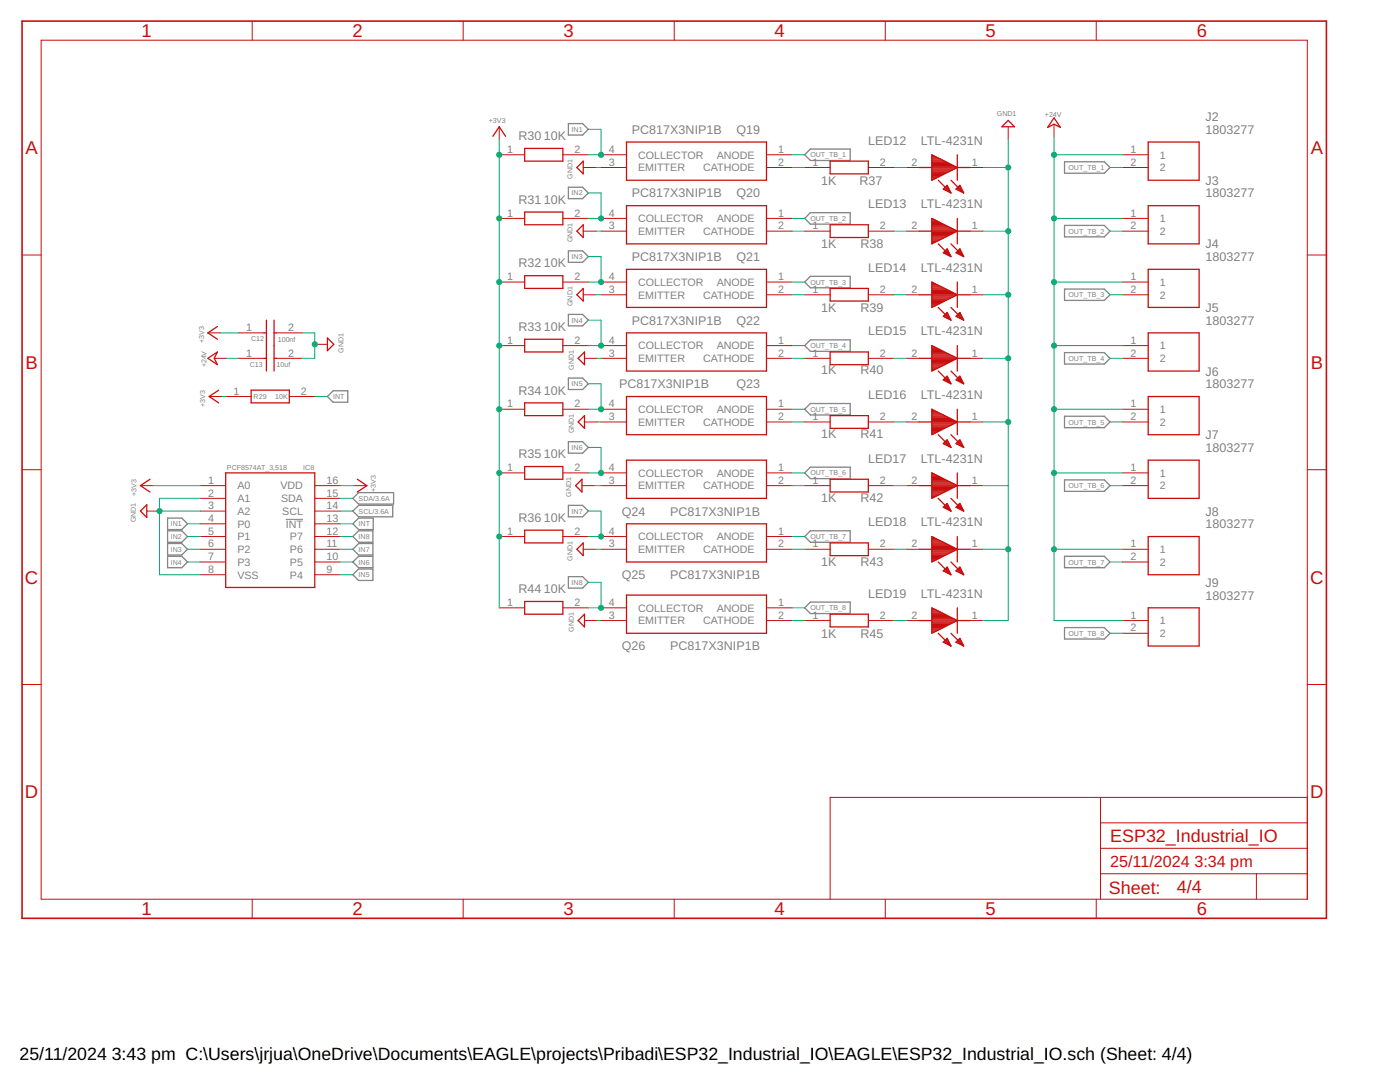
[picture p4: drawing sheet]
<svg xmlns="http://www.w3.org/2000/svg" width="279mm" height="216mm" viewBox="0 0 279 216" stroke-linecap="round" stroke-linejoin="round" font-family="sans-serif">
<path d="M57 103.6h3.5" fill="none" stroke="#808080" stroke-width=".2"/>
<g fill="none" stroke="#808080" stroke-width=".25">
<path d="M113.4 24.7h2.9l1.1 1.1-1.1 1.1h-2.9zM113.4 37.4h2.9l1.1 1.1-1.1 1.1h-2.9zM160.6 30.9l1.1-1.2h8v2.3h-8zM212.4 32.3h8l1.1 1.1-1.1 1.2h-8zM113.4 50.1h2.9l1.1 1.1-1.1 1.1h-2.9zM160.6 56.3l1.1-1.2h8v2.3h-8zM160.6 43.6l1.1-1.2h8v2.3h-8zM212.4 57.7h8l1.1 1.1-1.1 1.1h-8zM212.4 45h8l1.1 1.1-1.1 1.2h-8zM65.3 79.1l1.2-1.1h2.9v2.3h-2.9zM113.4 62.7h2.9l1.1 1.2-1.1 1.1h-2.9zM113.4 75.4h2.9l1.1 1.2-1.1 1.1h-2.9z"/>
<path d="M160.6 69l1.1-1.2h8v2.3h-8zM212.4 70.4h8l1.1 1.1-1.1 1.1h-8zM70.4 99.4l1.2-1.1h6.9v2.3h-6.9zM113.4 88.1h2.9l1.1 1.2-1.1 1.1h-2.9zM160.6 81.7l1.1-1.2h8v2.3h-8zM160.6 94.4l1.1-1.2h8v2.3h-8zM212.4 83.1h8l1.1 1.1-1.1 1.1h-8zM212.4 95.8h8l1.1 1.1-1.1 1.1h-8zM33.4 103.4h2.9l1.1 1.1-1.1 1.2h-2.9zM33.4 105.9h2.9l1.1 1.2-1.1 1.1h-2.9zM33.4 108.5h2.9l1.1 1.1-1.1 1.1h-2.9zM33.4 111h2.9l1.1 1.1-1.1 1.2h-2.9z"/>
<path d="M70.4 102l1.2-1.2h6.8v2.3h-6.8zM70.4 104.5l1.2-1.1h2.9v2.3h-2.9zM70.4 107.1l1.2-1.2h2.8v2.3h-2.8zM70.4 109.6l1.2-1.1h2.8v2.2h-2.8zM70.4 112.1l1.2-1.1h2.8v2.3h-2.8zM70.4 114.7l1.2-1.2h2.8v2.3h-2.8zM113.4 100.8h2.9l1.1 1.2-1.1 1.1h-2.9zM113.4 115.1h2.9l1.1 1.1-1.1 1.1h-2.9zM160.6 107.1l1.1-1.2h8v2.3h-8zM212.4 111h8l1.1 1.1-1.1 1.2h-8zM160.6 121.3l1.1-1.2h8v2.3h-8zM212.4 125.2h8l1.1 1.2-1.1 1.1h-8z"/>
</g>
<g fill="none" stroke="#c90d0c" stroke-width=".2">
<path d="M8.2 8h252.7v171.4h-252.7zM50.3 4.2v3.8M92.4 4.2v3.8M134.6 4.2v3.8M176.7 4.2v3.8M218.8 4.2v3.8M99.6 30.9h5.1M99.6 25.3v2.5M112.3 30.9h5.1M116.4 33.4h2.5M120 30.9h5M120 33.4h5"/>
<path d="M153 30.9h5.1M153 33.4h5.1M160.6 33.4h5.1M173.3 33.4h5.1M180.9 33.4h2.6M193.6 33.4h2.5M201.2 25.3v2.5M210.4 24.8v2.5M224.1 30.9h5.1M224.1 33.4h5.1M4.4 50.9h3.8M99.6 43.6h5.1"/>
<path d="M99.6 56.3h5.1M112.3 43.6h5.1M112.3 56.3h5.1M116.4 46.1h2.5M116.4 58.8h2.5M120 43.6h5M120 46.1h5M120 56.3h5M120 58.8h5M153 43.6h5.1M153 46.1h5.1M153 56.3h5.1"/>
<path d="M153 58.8h5.1M160.6 46.1h5.1M160.6 58.8h5.1M173.3 46.1h5.1M173.3 58.8h5.1M180.9 46.1h2.6M180.9 58.8h2.6M193.6 46.1h2.5M193.6 58.8h2.5M224.1 43.6h5.1M224.1 46.1h5.1M224.1 56.3h5.1"/>
<path d="M224.1 58.8h5.1M260.9 50.9h3.8M41.5 66.4h2.5M41.7 79.1h2.6M42.8 71.5h2.5M45 79.1h5.1M47.6 71.5h5.1M47.6 66.4h5.1M55.2 71.5h5.1M55.2 66.4h5.1M57.7 79.1h5.1M62.8 68.7h2.5"/>
<path d="M99.6 69h5.1M112.3 69h5.1M116.6 71.5h2.6M120 69h5M120 71.5h5M153 69h5.1M153 71.5h5.1M160.6 71.5h5.1M173.3 71.5h5.1M180.9 71.5h2.6M193.6 71.5h2.5M224.1 69h5.1"/>
<path d="M224.1 71.5h5.1M4.4 93.7h3.8M28 96.9h2.6M40 96.9h5M40 99.4h5M62.8 96.9h5.1M62.8 99.4h5.1M70.7 96.9h2.5M99.6 81.7h5.1M99.6 94.4h5.1M112.3 81.7h5.1M112.3 94.4h5.1"/>
<path d="M116.1 96.9h2.6M116.6 84.2h2.6M120 81.7h5M120 84.2h5M120 94.4h5M120 96.9h5M153 81.7h5.1M153 84.2h5.1M153 94.4h5.1M153 96.9h5.1M160.6 84.2h5.1M160.6 96.9h5.1"/>
<path d="M173.3 84.2h5.1M173.3 96.9h5.1M180.9 84.2h2.6M180.9 96.9h2.6M193.6 84.2h2.5M193.6 96.9h2.5M224.1 81.7h5.1M224.1 84.2h5.1M224.1 94.4h5.1M224.1 96.9h5.1M260.9 93.7h3.8M29.3 102h2.5"/>
<path d="M40 107.1h5M40 109.6h5M40 102h5M40 104.5h5M40 112.1h5M40 114.7h5M62.8 107.1h5.1M62.8 109.6h5.1M62.8 102h5.1M62.8 104.5h5.1M62.8 112.1h5.1M62.8 114.7h5.1"/>
<path d="M99.6 107.1h5.1M112.3 107.1h5.1M116.4 109.6h2.5M120 107.1h5M120 109.6h5M153 107.1h5.1M153 109.6h5.1M160.6 109.6h5.1M173.3 109.6h5.1M180.9 109.6h2.6M193.6 109.6h2.5M224.1 109.6h5.1"/>
<path d="M224.1 112.1h5.1M4.4 136.6h3.8M99.6 121.3h5.1M112.3 121.3h5.1M116.6 123.8h2.6M120 121.3h5M120 123.8h5M153 121.3h5.1M153 123.8h5.1M160.6 123.8h5.1M173.3 123.8h5.1M180.9 123.8h2.6"/>
<path d="M193.6 123.8h2.5M224.1 123.8h5.1M224.1 126.4h5.1M260.9 136.6h3.8M219.6 159.1v20.3M260.9 159.1h-95.2v20.3M50.3 179.4v3.8M92.4 179.4v3.8M134.6 179.4v3.8M176.7 179.4v3.8M218.8 179.4v3.8M219.6 174.3h41.3"/>
<path d="M219.6 169.3h41.3M219.6 164.2h41.3M250.7 174.3v5.1"/>
</g>
<path d="M4.4 4.2h260.3v179h-260.3z" fill="none" stroke="#c90d0c" stroke-width=".32"/>
<g fill="none" stroke="#c90d0c" stroke-width=".25">
<path d="M98.4 27.2l1.2-1.9 1.3 1.9M104.7 29.6h7.6v2.6h-7.6zM116.4 32.2v2.5l-1.3-1.3zM125 28.3h28v7.7h-28zM165.7 32.2h7.6v2.5h-7.6zM183.5 33.4h2.5M186 32.2h2.5M186 30.9l5.1 2.5-5.1 2.6zM186 35.9h.1M186 35.7h.5M186 35.5h.9M186 35.3h1.4"/>
<path d="M186 35h1.8M186 34.8h2.3M186 34.6h2.7M186 34.4h3.1M186 34.1h3.6M186 33.9h4M186 33.7h4.5M186 33.5h4.9M186 33.3h4.8M186 33h4.3M186 32.8h3.9M186 32.6h3.4"/>
<path d="M186 32.4h3M186 31.9h2.1M186 31.7h1.6M186 31.5h1.2M186 31.3h.8M186 31.1h.3M187.2 36l2.6 2.5M188.3 37.7h1.1M188.5 37.5h.8M188.7 37.9h.8M188.7 37.3h.5M189 37h.1"/>
<path d="M189 37l.8 1.5-1.5-.8zM189.1 38.1h.5M189.5 38.4h.2M189.8 36l2.5 2.5M190.8 37.7h1.1M191.1 30.9v5.1M191.1 33.4h2.5M191.1 37.5h.7M191.2 37.9h.8M191.3 37.3h.4M191.5 37h.1M191.6 37l.7 1.5-1.5-.8z"/>
<path d="M191.6 38.1h.6M192.1 38.4h.2M201.2 24l1.3 1.3h-2.6zM210.4 23.5l1.2 1.9-1.2-.6-1.3 .6zM229.2 28.3h10.1v7.7h-10.1zM104.7 42.3h7.6v2.6h-7.6zM104.7 55h7.6v2.6h-7.6zM116.4 44.9v2.5l-1.3-1.3zM116.4 57.6v2.5l-1.3-1.3zM125 41h28v7.7h-28zM125 53.7h28v7.6h-28zM165.7 44.9h7.6v2.5h-7.6z"/>
<path d="M165.7 57.6h7.6v2.5h-7.6zM183.5 46.1h2.5M183.5 58.8h10.1M186 43.6l5.1 2.5-5.1 2.6zM186 56.3l5.1 2.5-5.1 2.5zM186 48.6h.1M186 48.4h.5M186 48.2h1M186 47.9h1.4M186 47.7h1.9M186 47.5h2.3M186 47.3h2.8"/>
<path d="M186 47h3.2M186 46.8h3.7M186 46.6h4.1M186 46.4h4.5M186 46.1h5M186 45.9h4.7M186 45.7h4.2M186 45.5h3.8M186 45.3h3.4M186 45h2.9M186 44.8h2.5M186 44.6h2"/>
<path d="M186 44.4h1.6M186 44.2h1.1M186 43.9h.7M186 43.7h.2M186 59.9h2.8M186 59.7h3.3M186 59.5h3.7M186 59.3h4.2M186 59h4.6M186 58.6h4.6M186 58.4h4.2M186 58.1h3.7"/>
<path d="M186 57.9h3.3M186 57.7h2.8M186 57.5h2.4M186 57.3h2M186 57h1.5M186 56.8h1.1M186 56.6h.6M186 56.4h.2M187.2 48.7l2.6 2.5M188.3 50.4h1.1M188.6 50.1h.7M188.6 50.6h.9"/>
<path d="M188.8 49.9h.4M189 49.7h.1M189 49.7l-.7 .7 1.5 .8M189 49.7l.8 1.5M189 50.8h.6M189.5 51h.2M189.8 48.7l2.5 2.5M190.9 50.4h1M191.1 43.6v5.1M191.1 56.3v5M191.1 46.1h2.5M191.1 50.1h.7"/>
<path d="M191.1 50.6h.9M191.3 49.9h.4M191.5 49.7h.1M191.6 49.7l-.8 .7 1.5 .8M191.6 49.7l.7 1.5M191.6 50.8h.6M192 51h.3M229.2 41h10.1v7.7h-10.1zM229.2 53.7h10.1v7.6h-10.1zM41.5 71.5l1.9-1.3-.6 1.3 .6 1.3zM43.4 65.2l-1.9 1.2 1.9 1.3M43.6 77.9l-1.9 1.2 1.9 1.3"/>
<path d="M50.1 77.9h7.6v2.5h-7.6zM52.7 66.4h.5M52.7 71.5h.5M53.2 63.9v10.1M54.7 66.4h.5M54.7 71.5h.5M54.7 63.9v10.1M65.3 67.4l1.3 1.3-1.3 1.3zM104.7 67.7h7.6v2.5h-7.6zM116.6 70.2v2.6l-1.2-1.3zM125 66.4h28v7.6h-28zM125 79.1h28v7.6h-28z"/>
<path d="M165.7 70.2h7.6v2.6h-7.6zM183.5 71.5h10.1M186 69l5.1 2.5-5.1 2.5zM186 61.3h.2M186 61h.6M186 60.8h1M186 60.6h1.5M186 60.4h1.9M186 60.2h2.4M186 73.9h.2M186 73.7h.7M186 73.5h1.1"/>
<path d="M186 73.3h1.6M186 73h2M186 72.8h2.4M186 72.6h2.9M186 72.4h3.3M186 72.1h3.8M186 71.9h4.2M186 71.7h4.7M186 71.3h4.6M186 71h4.1M186 70.8h3.7M186 70.6h3.2"/>
<path d="M186 70.4h2.8M186 70.1h2.3M186 69.9h1.9M186 69.7h1.5M186 69.5h1M186 69.3h.6M186 69h.1M187.2 61.3l2.6 2.6M187.2 74l2.6 2.6M188.4 63h1M188.4 75.7h1M188.5 75.9h1"/>
<path d="M188.5 63.3h1M188.6 62.8h.7M188.6 75.5h.6M188.8 62.6h.3M188.8 75.2h.3M188.9 76.1h.7M189 63.5h.6M189 62.4h.1M189 62.4l-.7 .7 1.5 .8M189 62.4l.8 1.5M189 75.1l.8 1.5-1.5-.8zM189.4 76.4h.3"/>
<path d="M189.4 63.7h.3M189.8 61.3l2.5 2.6M189.8 74l2.5 2.6M190.9 63h1M190.9 75.7h1M191 75.9h1M191.1 69v5M191.1 63.3h.9M191.1 62.8h.7M191.2 75.5h.6M191.3 62.6h.4M191.4 75.2h.3"/>
<path d="M191.5 76.1h.6M191.5 63.5h.6M191.6 62.4l-.8 .7 1.5 .8M191.6 62.4l.7 1.5M191.6 62.4h.1M191.6 75.1l.7 1.5-1.5-.8zM191.9 76.4h.3M192 63.7h.2M229.2 66.4h10.1v7.6h-10.1zM229.2 79.1h10.1v7.6h-10.1zM29.9 95.6l-1.9 1.3 1.9 1.3M45 94.4h17.8v22.8h-17.8z"/>
<path d="M71.3 95.6l1.9 1.3-1.9 1.3M104.7 80.4h7.6v2.5h-7.6zM104.7 93.1h7.6v2.5h-7.6zM116.1 95.6v2.6l-1.2-1.3zM116.6 82.9v2.6l-1.2-1.3zM125 91.8h28v7.6h-28zM165.7 82.9h7.6v2.6h-7.6zM165.7 95.6h7.6v2.6h-7.6zM183.5 84.2h2.5M183.5 96.9h2.5M186 81.7l5.1 2.5-5.1 2.5zM186 94.4v5l5.1-2.5"/>
<path d="M186 86.6h.3M186 86.4h.7M186 86.1h1.2M186 85.9h1.6M186 85.7h2.1M186 85.5h2.5M186 85.3h3M186 85h3.4M186 84.8h3.8M186 84.6h4.3M186 84.4h4.7M186 84.1h4.9"/>
<path d="M186 83.9h4.5M186 83.7h4.1M186 83.5h3.6M186 83.2h3.2M186 83h2.7M186 82.8h2.3M186 82.6h1.8M186 82.4h1.4M186 82.1h.9M186 81.9h.5M186 81.7h.1M186 94.4l5.1 2.5"/>
<path d="M186 99.3h.4M186 99h.8M186 98.8h1.2M186 98.6h1.7M186 98.4h2.1M186 98.1h2.6M186 97.9h3M186 97.7h3.5M186 97.5h3.9M186 97.3h4.4M186 97h4.8M186 96.8h4.9"/>
<path d="M186 96.6h4.4M186 96.4h4M186 96.1h3.5M186 95.9h3.1M186 95.7h2.7M186 95.5h2.2M186 95.2h1.8M186 95h1.3M186 94.8h.9M186 94.6h.4M186 94.4h.1M187.2 86.7l2.6 2.6"/>
<path d="M187.2 99.4l2.6 2.6M188.4 88.6h1M188.4 88.4h.9M188.6 88.1h.6M188.8 88.8h.7M188.9 87.9h.2M189 87.8l.8 1.5-1.5-.8zM189.3 89h.4M189.7 89.3h.1M189.8 86.7l2.5 2.6M189.8 99.4l2.5 2.6M190.9 88.6h1.1"/>
<path d="M191 88.4h.9M191.1 81.7v5M191.1 94.4v5M191.1 84.2h2.5M191.1 96.9h2.5M191.2 88.1h.6M191.4 88.8h.7M191.4 87.9h.2M191.6 87.8l.7 1.5-1.5-.8zM191.8 89h.4M192.3 89.3h.1M229.2 91.8h10.1v7.6h-10.1z"/>
<path d="M29.3 100.7v2.6l-1.3-1.3zM104.7 105.8h7.6v2.5h-7.6zM116.4 108.3v2.6l-1.3-1.3zM125 104.5h28v7.6h-28zM125 118.7h28v7.7h-28zM165.7 108.3h7.6v2.6h-7.6zM183.5 109.6h2.5M186 107.1l5.1 2.5-5.1 2.5zM186 111.9h.4M186 111.7h.9M186 111.5h1.3M186 111.3h1.7"/>
<path d="M186 111h2.2M186 110.8h2.6M186 110.6h3.1M186 110.4h3.5M186 110.1h4M186 109.9h4.4M186 109.7h4.9M186 109.5h4.8M186 109.2h4.4M186 109h3.9M186 108.8h3.5M186 108.6h3"/>
<path d="M186 108.4h2.6M186 108.1h2.2M186 107.9h1.7M186 107.7h1.3M186 107.5h.8M186 107.3h.4M187.2 112.1l2.6 2.6M188.3 113.9h1.1M188.3 101.3h1.1M188.4 101h.9M188.5 113.7h.8M188.7 100.8h.5"/>
<path d="M188.7 113.5h.5M188.7 114.1h.8M188.8 101.5h.7M188.9 100.6h.2M188.9 113.2h.2M189 100.5l.8 1.5-1.5-.8zM189 113.2l.8 1.5-1.5-.8zM189.2 114.4h.4M189.2 101.7h.5M189.6 114.6h.1M189.7 101.9h.1M189.8 112.1l2.5 2.6"/>
<path d="M190.8 113.9h1.1M190.9 101.3h1.1M191 101h.9M191 113.7h.8M191.1 107.1v5M191.1 109.6h2.5M191.2 100.8h.5M191.2 113.5h.5M191.3 114.1h.8M191.3 101.5h.8M191.4 100.6h.2M191.5 113.2h.1"/>
<path d="M191.6 100.5l.7 1.5-1.5-.8zM191.6 113.2l.7 1.5-1.5-.8zM191.7 114.4h.5M191.8 101.7h.4M192.2 114.6h.1M192.2 101.9h.1M229.2 107.1h10.1v7.6h-10.1zM104.7 120h7.6v2.6h-7.6zM116.6 122.6v2.5l-1.2-1.3zM165.7 122.6h7.6v2.5h-7.6zM183.5 123.8h2.5M186 121.3l5.1 2.5-5.1 2.6z"/>
<path d="M186 126.1h.4M186 125.9h.9M186 125.7h1.3M186 125.5h1.7M186 125.2h2.2M186 125h2.6M186 124.8h3.1M186 124.6h3.5M186 124.4h4M186 124.1h4.4M186 123.9h4.9M186 123.7h4.8"/>
<path d="M186 123.5h4.4M186 123.3h3.9M186 123h3.5M186 122.8h3M186 122.6h2.6M186 122.4h2.2M186 122.1h1.7M186 121.9h1.3M186 121.7h.8M186 121.5h.4M187.2 126.4l2.6 2.5M188.3 128.1l.7-.7 .8 1.5z"/>
<path d="M188.3 128.1h1.1M188.5 127.9h.8M188.7 127.7h.5M188.7 128.4h.8M188.9 127.5h.2M189.2 128.6h.4M189.6 128.8h.1M189.8 126.4l2.5 2.5M190.8 128.1l.8-.7 .7 1.5zM190.8 128.1h1.1M191 127.9h.8M191.1 121.3v5.1"/>
<path d="M191.1 123.8h2.5M191.2 127.7h.5M191.3 128.4h.8M191.5 127.5h.1M191.7 128.6h.5M192.2 128.8h.1M229.2 121.3h10.1v7.6h-10.1z"/>
</g>
<g fill="none" stroke="#0dab76" stroke-width=".2">
<path d="M99.6 27.8v93.5M117.4 25.8h2.6v5.1h-2.6M117.4 38.5h2.6v5.1h-2.6M118.9 33.4h1.1M158.1 30.9h2.5M158.1 33.4h2.5M178.4 33.4h2.5M196.1 33.4h5.1M201.2 27.8v96h-5.1M210.4 27.3v96.5h13.7M210.4 30.9h13.7M221.5 33.4h2.6"/>
<path d="M117.4 51.2h2.6v5.1h-2.6M118.9 46.1h1.1M118.9 58.8h1.1M158.1 43.6h2.5M158.1 56.3h2.5M158.1 46.1h2.5M158.1 58.8h2.5M178.4 46.1h2.5M178.4 58.8h2.5M196.1 46.1h5.1M196.1 58.8h5.1M210.4 43.6h13.7"/>
<path d="M210.4 56.3h13.7M221.5 46.1h2.6M221.5 58.8h2.6M44 66.4h3.6M44.3 79.1h.7M45.3 71.5h2.3M60.3 66.4h2.5v5.1h-2.5M62.8 79.1h2.5M117.4 63.9h2.6v5.1h-2.6M117.4 76.6h2.6v5.1h-2.6M119.2 71.5h.8M158.1 71.5h2.5"/>
<path d="M158.1 69h2.5M178.4 71.5h2.5M196.1 71.5h5.1M210.4 69h13.7M221.5 71.5h2.6M30.6 96.9h9.4M40 99.4h-8.2v15.3h8.2M67.9 99.4h2.5M67.9 96.9h2.8M117.4 89.3h2.6v5.1h-2.6M118.7 96.9h1.3M119.2 84.2h.8"/>
<path d="M158.1 81.7h2.5M158.1 94.4h2.5M158.1 96.9h2.5M158.1 84.2h2.5M178.4 96.9h2.5M178.4 84.2h2.5M196.1 96.9h5.1M196.1 84.2h5.1M210.4 81.7h13.7M210.4 94.4h13.7M221.5 96.9h2.6M221.5 84.2h2.6"/>
<path d="M31.8 102h8.2M37.4 109.6h2.6M37.4 104.5h2.6M37.4 107.1h2.6M37.4 112.1h2.6M67.9 102h2.5M67.9 109.6h2.5M67.9 104.5h2.5M67.9 107.1h2.5M67.9 112.1h2.5M67.9 114.7h2.5M117.4 102h2.6v5.1h-2.6"/>
<path d="M117.4 116.2h2.6v5.1h-2.6M118.9 109.6h1.1M158.1 109.6h2.5M158.1 107.1h2.5M178.4 109.6h2.5M196.1 109.6h5.1M210.4 109.6h13.7M221.5 112.1h2.6M119.2 123.8h.8M158.1 123.8h2.5M158.1 121.3h2.5M178.4 123.8h2.5"/>
<path d="M221.5 126.4h2.6"/>
</g>
<g fill="#0dab76" stroke="#0dab76" stroke-width=".2">
<circle cx="210.4" cy="30.9" r=".51"/>
<circle cx="210.4" cy="43.6" r=".51"/>
<circle cx="210.4" cy="56.3" r=".51"/>
<circle cx="210.4" cy="69" r=".51"/>
<circle cx="210.4" cy="81.7" r=".51"/>
<circle cx="210.4" cy="94.4" r=".51"/>
<circle cx="210.4" cy="109.6" r=".51"/>
<circle cx="120" cy="30.9" r=".51"/>
<circle cx="120" cy="43.6" r=".51"/>
<circle cx="120" cy="56.3" r=".51"/>
<circle cx="120" cy="69" r=".51"/>
<circle cx="120" cy="81.7" r=".51"/>
<circle cx="120" cy="94.4" r=".51"/>
<circle cx="120" cy="107.1" r=".51"/>
<circle cx="120" cy="121.3" r=".51"/>
<circle cx="99.6" cy="43.6" r=".51"/>
<circle cx="99.6" cy="56.3" r=".51"/>
<circle cx="99.6" cy="69" r=".51"/>
<circle cx="99.6" cy="81.7" r=".51"/>
<circle cx="99.6" cy="94.4" r=".51"/>
<circle cx="99.6" cy="107.1" r=".51"/>
<circle cx="99.6" cy="30.9" r=".51"/>
<circle cx="31.8" cy="102" r=".51"/>
<circle cx="62.8" cy="68.7" r=".51"/>
<circle cx="201.2" cy="33.4" r=".51"/>
<circle cx="201.2" cy="46.1" r=".51"/>
<circle cx="201.2" cy="58.8" r=".51"/>
<circle cx="201.2" cy="71.5" r=".51"/>
<circle cx="201.2" cy="84.2" r=".51"/>
<circle cx="201.2" cy="109.6" r=".51"/>
</g>
<g font-size="3.7" fill="#c90d0c">
<text x="28.3" y="7.4">1</text>
<text x="70.4" y="7.4">2</text>
<text x="112.5" y="7.4">3</text>
<text x="154.6" y="7.4">4</text>
<text x="196.7" y="7.4">5</text>
<text x="238.8" y="7.4">6</text>
<text x="5.1" y="30.7">A</text>
<text x="261.6" y="30.7">A</text>
<text x="5.1" y="73.6">B</text>
<text x="261.6" y="73.6">B</text>
<text x="5" y="116.4">C</text>
<text x="261.5" y="116.4">C</text>
<text x="5" y="159.3">D</text>
<text x="261.5" y="159.3">D</text>
<text x="28.3" y="182.6">1</text>
<text x="70.4" y="182.6">2</text>
<text x="112.5" y="182.6">3</text>
<text x="154.6" y="182.6">4</text>
<text x="196.7" y="182.6">5</text>
<text x="238.8" y="182.6">6</text>
</g>
<g font-size="3.6" fill="#c90d0c">
<text x="221.5" y="168">ESP32_Industrial_IO</text>
<text x="221.3" y="178.3">Sheet:</text>
<text x="234.9" y="178.2">4/4</text>
</g>
<g font-size="3.5">
<text x="3.9" y="211.4">25/11/2024</text>
<text x="22.3" y="211.4">3:43 pm C:\Users\jrjua\OneDrive\Documents\EAGLE\projects\Pribadi\ESP32_Industrial_IO\EAGLE\ESP32_Industrial_IO.sch (Sheet: 4/4)</text>
</g>
<g font-size="3.2" fill="#c90d0c">
<text x="221.5" y="173.1">25/11/2024</text>
<text x="238.4" y="173.1">3:34 pm</text>
</g>
<g font-size="2.5" fill="#808080">
<text x="103.4" y="28">R30</text>
<text x="108.5" y="28">10K</text>
<text x="126.1" y="26.7">PC817X3NIP1B</text>
<text x="147" y="26.7">Q19</text>
<text x="173.2" y="28.8">LED12</text>
<text x="183.8" y="28.8">LTL-4231N</text>
<text x="240.6" y="26.7">1803277</text>
<text x="240.6" y="24.1">J2</text>
<text x="103.4" y="40.7">R31</text>
<text x="108.5" y="40.7">10K</text>
<text x="126.1" y="39.4">PC817X3NIP1B</text>
<text x="147" y="39.4">Q20</text>
<text x="163.9" y="36.8">1K</text>
<text x="171.5" y="36.8">R37</text>
<text x="173.2" y="41.5">LED13</text>
<text x="183.8" y="41.5">LTL-4231N</text>
<text x="240.6" y="39.4">1803277</text>
<text x="240.6" y="36.8">J3</text>
<text x="103.4" y="53.4">R32</text>
<text x="108.5" y="53.4">10K</text>
<text x="126.1" y="52.1">PC817X3NIP1B</text>
<text x="147" y="52.1">Q21</text>
<text x="163.9" y="49.5">1K</text>
<text x="171.8" y="49.5">R38</text>
<text x="240.6" y="52.1">1803277</text>
<text x="240.6" y="49.5">J4</text>
<text x="173.2" y="54.2">LED14</text>
<text x="183.8" y="54.2">LTL-4231N</text>
<text x="126.1" y="64.8">PC817X3NIP1B</text>
<text x="147" y="64.8">Q22</text>
<text x="163.9" y="62.2">1K</text>
<text x="171.8" y="62.2">R39</text>
<text x="240.6" y="64.8">1803277</text>
<text x="240.6" y="62.2">J5</text>
<text x="103.4" y="66">R33</text>
<text x="108.5" y="66">10K</text>
<text x="173.2" y="66.9">LED15</text>
<text x="183.8" y="66.9">LTL-4231N</text>
<text x="123.6" y="77.5">PC817X3NIP1B</text>
<text x="147" y="77.5">Q23</text>
<text x="163.9" y="74.7">1K</text>
<text x="171.8" y="74.7">R40</text>
<text x="240.6" y="77.5">1803277</text>
<text x="240.6" y="74.9">J6</text>
<text x="103.4" y="78.7">R34</text>
<text x="108.5" y="78.7">10K</text>
<text x="173.2" y="79.6">LED16</text>
<text x="183.8" y="79.6">LTL-4231N</text>
<text x="163.9" y="87.4">1K</text>
<text x="171.8" y="87.4">R41</text>
<text x="240.6" y="87.6">J7</text>
<text x="103.4" y="91.4">R35</text>
<text x="108.5" y="91.4">10K</text>
<text x="173.2" y="92.3">LED17</text>
<text x="183.8" y="92.3">LTL-4231N</text>
<text x="240.6" y="90.2">1803277</text>
<text x="163.9" y="100.1">1K</text>
<text x="171.8" y="100.1">R42</text>
<text x="103.4" y="104.1">R36</text>
<text x="108.5" y="104.1">10K</text>
<text x="124.1" y="102.9">Q24</text>
<text x="133.7" y="102.9">PC817X3NIP1B</text>
<text x="173.2" y="105">LED18</text>
<text x="183.8" y="105">LTL-4231N</text>
<text x="240.6" y="105.4">1803277</text>
<text x="240.6" y="102.9">J8</text>
<text x="163.9" y="113">1K</text>
<text x="171.8" y="113">R43</text>
<text x="103.4" y="118.4">R44</text>
<text x="108.5" y="118.4">10K</text>
<text x="124.1" y="115.6">Q25</text>
<text x="133.7" y="115.6">PC817X3NIP1B</text>
<text x="173.2" y="119.2">LED19</text>
<text x="183.8" y="119.2">LTL-4231N</text>
<text x="240.6" y="119.6">1803277</text>
<text x="240.6" y="117.1">J9</text>
<text x="124.1" y="129.8">Q26</text>
<text x="133.7" y="129.8">PC817X3NIP1B</text>
<text x="163.9" y="127.2">1K</text>
<text x="171.8" y="127.2">R45</text>
</g>
<g font-size="2.1" fill="#808080">
<text x="101.2" y="30.5">1</text>
<text x="114.7" y="30.5">2</text>
<text x="121.5" y="30.5">4</text>
<text x="121.5" y="33.1">3</text>
<text x="127.4" y="31.6">COLLECTOR</text>
<text x="127.4" y="34.2">EMITTER</text>
<text x="140.3" y="34.2">CATHODE</text>
<text x="143" y="31.6">ANODE</text>
<text x="155.3" y="30.5">1</text>
<text x="155.3" y="33.1">2</text>
<text x="162.1" y="33.1">1</text>
<text x="175.6" y="33.1">2</text>
<text x="181.9" y="33.1">2</text>
<text x="194" y="33.1">1</text>
<text x="225.6" y="30.5">1</text>
<text x="225.6" y="33.1">2</text>
<text x="231.5" y="31.6">1</text>
<text x="231.5" y="34.2">2</text>
<text x="101.2" y="43.2">1</text>
<text x="114.7" y="43.2">2</text>
<text x="121.5" y="43.2">4</text>
<text x="121.5" y="45.8">3</text>
<text x="127.4" y="44.3">COLLECTOR</text>
<text x="127.4" y="46.9">EMITTER</text>
<text x="140.3" y="46.9">CATHODE</text>
<text x="143" y="44.3">ANODE</text>
<text x="155.3" y="43.2">1</text>
<text x="155.3" y="45.8">2</text>
<text x="162.1" y="45.8">1</text>
<text x="175.6" y="45.8">2</text>
<text x="181.9" y="45.8">2</text>
<text x="194" y="45.8">1</text>
<text x="225.6" y="43.2">1</text>
<text x="225.6" y="45.8">2</text>
<text x="231.5" y="44.3">1</text>
<text x="231.5" y="46.9">2</text>
<text x="101.2" y="55.9">1</text>
<text x="114.7" y="55.9">2</text>
<text x="121.5" y="55.9">4</text>
<text x="121.5" y="58.5">3</text>
<text x="127.4" y="57">COLLECTOR</text>
<text x="127.4" y="59.6">EMITTER</text>
<text x="140.3" y="59.6">CATHODE</text>
<text x="143" y="57">ANODE</text>
<text x="155.3" y="55.9">1</text>
<text x="155.3" y="58.5">2</text>
<text x="162.1" y="58.5">1</text>
<text x="175.6" y="58.5">2</text>
<text x="181.9" y="58.5">2</text>
<text x="194" y="58.5">1</text>
<text x="225.6" y="55.9">1</text>
<text x="225.6" y="58.5">2</text>
<text x="231.5" y="57">1</text>
<text x="231.5" y="59.6">2</text>
<text x="49.1" y="66.1">1</text>
<text x="49.1" y="71.2">1</text>
<text x="57.5" y="66.1">2</text>
<text x="57.5" y="71.2">2</text>
<text x="101.2" y="68.6">1</text>
<text x="114.7" y="68.6">2</text>
<text x="121.5" y="68.6">4</text>
<text x="121.5" y="71.2">3</text>
<text x="127.4" y="69.7">COLLECTOR</text>
<text x="143" y="69.7">ANODE</text>
<text x="155.3" y="68.6">1</text>
<text x="155.3" y="71.2">2</text>
<text x="162.1" y="71.2">1</text>
<text x="175.6" y="71.2">2</text>
<text x="181.9" y="71.2">2</text>
<text x="194" y="71.2">1</text>
<text x="225.6" y="68.6">1</text>
<text x="225.6" y="71.2">2</text>
<text x="231.5" y="69.7">1</text>
<text x="127.4" y="72.3">EMITTER</text>
<text x="140.3" y="72.3">CATHODE</text>
<text x="231.5" y="72.3">2</text>
<text x="46.6" y="78.8">1</text>
<text x="60.1" y="78.8">2</text>
<text x="101.2" y="81.3">1</text>
<text x="114.7" y="81.3">2</text>
<text x="121.5" y="81.3">4</text>
<text x="121.5" y="83.8">3</text>
<text x="127.4" y="82.4">COLLECTOR</text>
<text x="143" y="82.4">ANODE</text>
<text x="155.3" y="81.3">1</text>
<text x="155.3" y="83.8">2</text>
<text x="162.1" y="83.8">1</text>
<text x="175.6" y="83.8">2</text>
<text x="181.9" y="83.8">2</text>
<text x="194" y="83.8">1</text>
<text x="225.6" y="81.3">1</text>
<text x="225.6" y="83.8">2</text>
<text x="231.5" y="82.4">1</text>
<text x="127.4" y="85">EMITTER</text>
<text x="140.3" y="85">CATHODE</text>
<text x="231.5" y="85">2</text>
<text x="101.2" y="94">1</text>
<text x="114.7" y="94">2</text>
<text x="121.5" y="94">4</text>
<text x="127.4" y="95.1">COLLECTOR</text>
<text x="143" y="95.1">ANODE</text>
<text x="155.3" y="94">1</text>
<text x="225.6" y="94">1</text>
<text x="231.5" y="95.1">1</text>
<text x="41.5" y="96.5">1</text>
<text x="41.5" y="99.1">2</text>
<text x="41.5" y="101.6">3</text>
<text x="47.4" y="97.7">A0</text>
<text x="47.4" y="100.2">A1</text>
<text x="56" y="97.7">VDD</text>
<text x="56.1" y="100.2">SDA</text>
<text x="65.1" y="96.5">16</text>
<text x="65.1" y="99.1">15</text>
<text x="65.1" y="101.6">14</text>
<text x="121.5" y="96.5">3</text>
<text x="127.4" y="97.7">EMITTER</text>
<text x="140.3" y="97.7">CATHODE</text>
<text x="155.3" y="96.5">2</text>
<text x="162.1" y="96.5">1</text>
<text x="175.6" y="96.5">2</text>
<text x="181.9" y="96.5">2</text>
<text x="194" y="96.5">1</text>
<text x="225.6" y="96.5">2</text>
<text x="231.5" y="97.7">2</text>
<text x="41.5" y="104.2">4</text>
<text x="41.5" y="106.7">5</text>
<text x="47.4" y="102.7">A2</text>
<text x="47.4" y="105.3">P0</text>
<text x="47.4" y="107.8">P1</text>
<text x="56.3" y="102.7">SCL</text>
<text x="57" y="105.3">INT</text>
<text x="57.9" y="107.8">P7</text>
<text x="65.1" y="104.2">13</text>
<text x="65.1" y="106.7">12</text>
<text x="101.2" y="106.7">1</text>
<text x="114.7" y="106.7">2</text>
<text x="121.5" y="106.7">4</text>
<text x="127.4" y="107.8">COLLECTOR</text>
<text x="143" y="107.8">ANODE</text>
<text x="155.3" y="106.7">1</text>
<text x="41.5" y="109.2">6</text>
<text x="41.5" y="111.8">7</text>
<text x="47.4" y="110.4">P2</text>
<text x="47.4" y="112.9">P3</text>
<text x="57.9" y="110.4">P6</text>
<text x="57.9" y="112.9">P5</text>
<text x="65.1" y="109.2">11</text>
<text x="65.1" y="111.8">10</text>
<text x="121.5" y="109.2">3</text>
<text x="127.4" y="110.4">EMITTER</text>
<text x="140.3" y="110.4">CATHODE</text>
<text x="155.3" y="109.2">2</text>
<text x="162.1" y="109.2">1</text>
<text x="175.6" y="109.2">2</text>
<text x="181.9" y="109.2">2</text>
<text x="194" y="109.2">1</text>
<text x="225.6" y="109.2">1</text>
<text x="225.6" y="111.8">2</text>
<text x="231.5" y="110.4">1</text>
<text x="231.5" y="112.9">2</text>
<text x="41.5" y="114.3">8</text>
<text x="47.4" y="115.4">VSS</text>
<text x="57.9" y="115.4">P4</text>
<text x="65.1" y="114.3">9</text>
<text x="101.2" y="120.9">1</text>
<text x="114.7" y="120.9">2</text>
<text x="121.5" y="120.9">4</text>
<text x="121.5" y="123.5">3</text>
<text x="127.4" y="122">COLLECTOR</text>
<text x="127.4" y="124.6">EMITTER</text>
<text x="140.3" y="124.6">CATHODE</text>
<text x="143" y="122">ANODE</text>
<text x="155.3" y="120.9">1</text>
<text x="155.3" y="123.5">2</text>
<text x="162.1" y="123.5">1</text>
<text x="175.6" y="123.5">2</text>
<text x="181.9" y="123.5">2</text>
<text x="194" y="123.5">1</text>
<text x="225.6" y="123.5">1</text>
<text x="231.5" y="124.6">1</text>
<text x="225.6" y="126">2</text>
<text x="231.5" y="127.1">2</text>
</g>
<g font-size="1.4" fill="#808080">
<text x="199" y="23.1">GND1</text>
<text x="208.5" y="23.3">+24V</text>
<text x="97.6" y="24.5">+3V3</text>
<text x="114.1" y="26.3">IN1</text>
<text x="114.2" y="35.7" transform="rotate(-90 114.2 35.7)">GND1</text>
<text x="161.7" y="31.4">OUT_TB_1</text>
<text x="213.2" y="33.9">OUT_TB_1</text>
<text x="114.1" y="39">IN2</text>
<text x="161.7" y="44.1">OUT_TB_2</text>
<text x="213.2" y="46.6">OUT_TB_2</text>
<text x="114.1" y="51.7">IN3</text>
<text x="114.2" y="48.4" transform="rotate(-90 114.2 48.4)">GND1</text>
<text x="161.7" y="56.8">OUT_TB_3</text>
<text x="213.2" y="59.3">OUT_TB_3</text>
<text x="114.1" y="64.4">IN4</text>
<text x="114.2" y="61.1" transform="rotate(-90 114.2 61.1)">GND1</text>
<text x="40.7" y="68.5" transform="rotate(-90 40.7 68.5)">+3V3</text>
<text x="50.1" y="68">C12</text>
<text x="55.4" y="68.2">100nf</text>
<text x="68.5" y="70.4" transform="rotate(-90 68.5 70.4)">GND1</text>
<text x="161.7" y="69.5">OUT_TB_4</text>
<text x="41.2" y="73.3" transform="rotate(-90 41.2 73.3)">+24V</text>
<text x="49.9" y="73.3">C13</text>
<text x="55.2" y="73.3">10uf</text>
<text x="114.1" y="77.1">IN5</text>
<text x="114.5" y="73.8" transform="rotate(-90 114.5 73.8)">GND1</text>
<text x="213.2" y="72">OUT_TB_4</text>
<text x="41" y="81.2" transform="rotate(-90 41 81.2)">+3V3</text>
<text x="50.6" y="79.6">R29</text>
<text x="54.9" y="79.6">10K</text>
<text x="66.5" y="79.6">INT</text>
<text x="161.7" y="82.2">OUT_TB_5</text>
<text x="114.1" y="89.8">IN6</text>
<text x="114.5" y="86.5" transform="rotate(-90 114.5 86.5)">GND1</text>
<text x="213.2" y="84.7">OUT_TB_5</text>
<text x="45.3" y="93.9">PCF8574AT_3,518</text>
<text x="60.5" y="93.9">IC8</text>
<text x="161.7" y="94.9">OUT_TB_6</text>
<text x="27.3" y="99" transform="rotate(-90 27.3 99)">+3V3</text>
<text x="71.6" y="99.9">SDA/3.6A</text>
<text x="75" y="98.2" transform="rotate(-90 75 98.2)">+3V3</text>
<text x="114" y="99.2" transform="rotate(-90 114 99.2)">GND1</text>
<text x="213.2" y="97.4">OUT_TB_6</text>
<text x="27.1" y="104.2" transform="rotate(-90 27.1 104.2)">GND1</text>
<text x="34.1" y="105">IN1</text>
<text x="34.1" y="107.6">IN2</text>
<text x="71.6" y="102.5">SCL/3.6A</text>
<text x="71.6" y="105">INT</text>
<text x="71.6" y="107.6">IN8</text>
<text x="114.1" y="102.5">IN7</text>
<text x="161.7" y="107.6">OUT_TB_7</text>
<text x="34.1" y="110.1">IN3</text>
<text x="34.1" y="112.6">IN4</text>
<text x="71.6" y="112.6">IN6</text>
<text x="71.6" y="110.1">IN7</text>
<text x="114.2" y="111.9" transform="rotate(-90 114.2 111.9)">GND1</text>
<text x="213.2" y="112.6">OUT_TB_7</text>
<text x="71.6" y="115.2">IN5</text>
<text x="114.1" y="116.7">IN8</text>
<text x="161.7" y="121.8">OUT_TB_8</text>
<text x="114.5" y="126.1" transform="rotate(-90 114.5 126.1)">GND1</text>
<text x="213.2" y="126.9">OUT_TB_8</text>
</g>
</svg>
